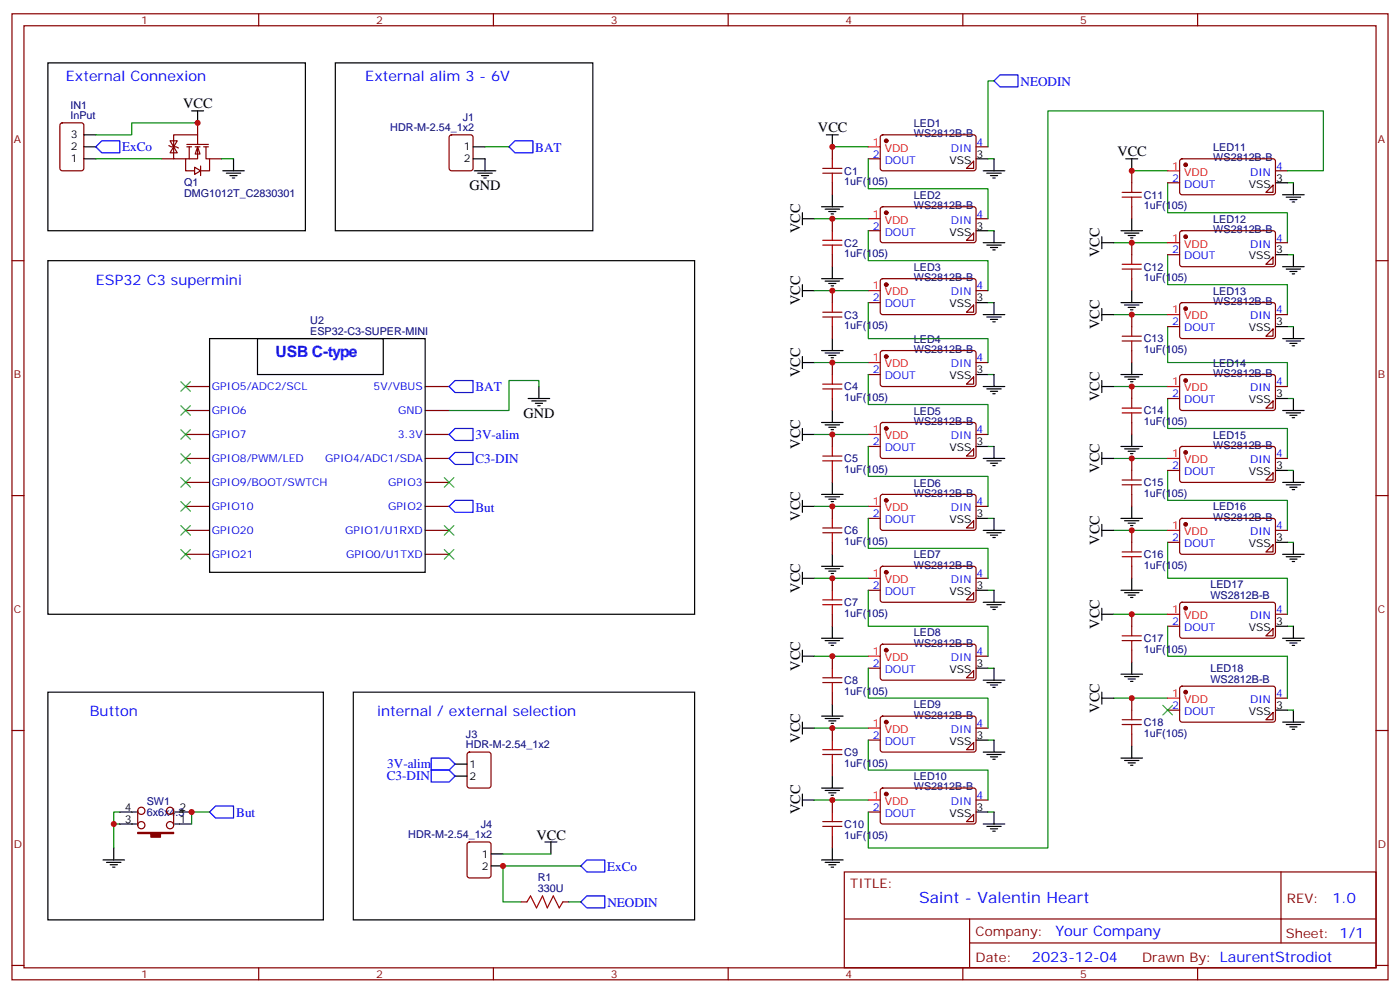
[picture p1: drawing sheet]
<svg xmlns="http://www.w3.org/2000/svg" width="412mm" height="292mm" viewBox="0 0 412 292" stroke-linecap="round" stroke-linejoin="round" font-family="sans-serif">
<g fill="none" stroke="#870000" stroke-width=".35">
<path d="M3.5 4.1h405.4v284.3h-405.4zM7.1 7.6h398.2v277.3h-398.2zM76.2 4.1v3.5M145.3 4.1v3.5M214.5 4.1v3.5M283.6 4.1v3.5M352.8 4.1v3.5M17.9 36.4l.4-.2h5.7l.6 .4 .1 13-.5 .6-5.9 .1-.6-.5-.1-12.9zM259.5 39.9l.5-.2h27.1l.4 .7-.1 9.4-.6 .5-27.1-.1-.4-.6v-9.2zM255.8 46.7h3.5M286.8 47.4v2.2h-2.1zM287.5 43.2h3.5"/>
<path d="M344 53.8h3.5M347.7 46.9l.5-.2 27.1 .1 .4 .6-.1 9.5-.6 .4h-27.1l-.4-.7v-9.2zM375 54.5v2.1h-2.1zM375.7 50.3h3.5M3.5 76.7h3.6M255.8 67.9h3.5M259.5 61.1l.5-.2h27.1l.4 .7-.1 9.4-.6 .4h-27.1l-.4-.7v-9.1zM286.8 68.6v2.1h-2.1zM287.5 64.4h3.5M344 75h3.5M347.7 68.1l.5-.2 27.1 .1 .4 .6-.1 9.5-.6 .4-27.1-.1-.4-.6v-9.2zM372.9 77.8l2.1-2.1v2.1z"/>
<path d="M375.7 71.4h3.5M405.3 76.7h3.6M255.8 89.1h3.5M259.5 82.2l.5-.2 27.1 .1 .4 .6-.1 9.5-.6 .4-27.1-.1-.4-.6v-9.2zM286.8 89.8v2.1h-2.1zM287.5 85.5h3.5M344 96.1h3.5M347.7 89.3l.5-.2h27.1l.4 .7-.1 9.4-.6 .5-27.1-.1-.4-.6v-9.2zM375 96.8v2.2h-2.1zM375.7 92.6h3.5M54.7 113.8h7M125.2 113.8h7.1"/>
<path d="M255.8 110.2h3.5M259.5 103.4l.5-.2h27.1l.4 .7-.1 9.4-.6 .5-27.1-.1-.4-.6v-9.2zM286.8 110.9v2.2h-2.1zM287.5 106.7h3.5M344 117.3h3.5M347.7 110.4l.5-.2 27.1 .1 .4 .6-.1 9.5-.6 .4h-27.1l-.4-.7v-9.2zM375 118v2.1h-2.1zM375.7 113.8h3.5M54.7 120.8h7M54.7 127.9h7M54.7 134.9h7M125.2 120.8h7.1"/>
<path d="M125.2 127.9h7.1M125.2 134.9h7.1M255.8 131.4h3.5M259.5 124.6l.5-.2h27.1l.4 .7-.1 9.4-.6 .4h-27.1l-.4-.7v-9.1zM286.8 132.1v2.1h-2.1zM287.5 127.9h3.5M344 138.5h3.5M347.7 131.6l.5-.2 27.1 .1 .4 .6-.1 9.5-.6 .4-27.1-.1-.4-.6v-9.2zM375 139.2v2.1h-2.1zM375.7 134.9h3.5M3.5 145.9h3.6M54.7 142h7"/>
<path d="M54.7 149h7M54.7 156.1h7M125.2 142h7.1M125.2 149h7.1M125.2 156.1h7.1M255.8 152.6h3.5M259.5 145.7l.5-.2 27.1 .1 .4 .6-.1 9.5-.6 .4-27.1-.1-.4-.6v-9.2zM286.8 153.3v2.1h-2.1zM287.5 149h3.5M344 159.6h3.5M347.7 152.8l.5-.2h27.1l.4 .7-.1 9.4-.6 .5-27.1-.1-.4-.6v-9.2zM375.7 156.1h3.5"/>
<path d="M405.3 145.9h3.6M54.7 163.2h7M125.2 163.2h7.1M255.8 173.7h3.5M259.5 166.9l.5-.2h27.1l.4 .7-.1 9.4-.6 .5-27.1-.1-.4-.6v-9.2zM286.8 174.4v2.2h-2.1zM287.5 170.2h3.5M347.7 177.5l.5-.2h27.1l.4 .7-.1 9.4-.6 .5-27.1-.1-.4-.7v-9.1zM375 160.3v2.2h-2.1zM255.8 196.7h3.5M259.5 189.8l.5-.2 27.1 .1 .4 .6-.1 9.5-.6 .4-27.1-.1-.4-.6v-9.2zM286.8 197.4v2.1h-2.1z"/>
<path d="M287.5 193.1h3.5M344 184.3h3.5M375 185v2.1h-2.1zM375.7 180.8h3.5M3.5 215h3.6M255.8 217.8h3.5M259.5 211l.5-.2h27.1l.4 .7-.1 9.4-.6 .5-27.1-.1-.4-.6v-9.2zM286.8 218.5v2.2h-2.1zM287.5 214.3h3.5M344 209h3.5M347.7 202.2l.5-.2h27.1l.4 .7-.1 9.4-.6 .4h-27.1l-.4-.7v-9.1zM375 209.7v2.1h-2.1z"/>
<path d="M375.7 205.5h3.5M405.3 215h3.6M40.6 238.7v4.2M51.2 238.7v4.2M255.8 239h3.5M259.5 232.2l.5-.2h27.1l.4 .7-.1 9.4-.6 .4h-27.1l-.4-.7v-9.1zM286.8 239.7v2.1h-2.1zM287.5 235.5h3.5M248.7 256.6h156.6v28.3h-156.6zM377.3 256.7v20.8M153.5 265.5h1.7M165.8 265.5h1.8"/>
<path d="M248.7 270.5h156.5M285.6 277.5h119.6M285.6 270.5v14.1M3.5 284.2h3.6M76.2 284.9v3.5M145.3 284.9v3.5M214.5 284.9v3.5M283.6 284.9v3.5M352.8 284.9v3.5M405.3 284.2h3.6"/>
<circle cx="41.6" cy="238.7" r="1.06"/>
<circle cx="50.1" cy="238.7" r="1.06"/>
<circle cx="41.6" cy="242.9" r="1.06"/>
<circle cx="50.1" cy="242.9" r="1.06"/>
</g>
<g fill="none" stroke="#000" stroke-width=".35">
<path d="M14.1 18.5h75.9v49.4h-75.9zM24.7 39.7h3.5M56.4 32.6h3.6M58.2 32.6v3.6M243.4 39.7h3.5M245.2 39.7v3.5M24.7 46.7h3.5M24.7 43.2h3.5M65.6 50.3h6.4M66.7 51h4.2M67.7 51.7h2.1M68.4 52.4h.7"/>
<path d="M68.8 46.7v3.6M245.2 57.3v3.6M287.5 46.7h3.5M289.6 50.3h6.4M290.7 51h4.2M291.7 51.7h2.2M292.5 52.4h.7M292.8 46.7v3.6M331.6 46.7h3.5M333.4 46.7v3.6M375.7 53.8h3.5M377.8 57.3h6.4"/>
<path d="M378.9 58h4.2M379.9 58.7h2.2M380.6 59.4h.8M381 53.8v3.5M14.1 76.7h190.5v104.1h-190.5zM236.4 62.6v3.5M236.4 64.4h3.5M242 60.9h6.4M243.1 61.6h4.2M244.1 62.3h2.1M244.8 63h.7M245.2 78.5v3.5"/>
<path d="M287.5 67.9h3.5M289.6 71.4h6.4M290.7 72.1h4.2M291.7 72.8h2.2M292.5 73.6h.7M292.8 67.9v3.5M324.6 71.4h3.5M324.6 69.7v3.5M330.2 67.9h6.3M331.3 68.6h4.2M332.3 69.3h2.1M333 70h.7"/>
<path d="M333.4 64.4v3.5M375.7 75h3.5M377.8 78.5h6.4M378.9 79.2h4.2M379.9 79.9h2.2M381 75v3.5M61.7 99.7h63.5v68.8h-63.5zM75.8 99.7h37.1v10.5h-37.1zM236.4 83.8v3.5M236.4 85.5h3.5M242 82h6.4M243.1 82.7h4.2"/>
<path d="M244.1 83.4h2.1M244.8 84.1h.7M245.2 99.7v3.5M287.5 89.1h3.5M289.6 92.6h6.4M290.7 93.3h4.2M291.7 94h2.2M292.5 94.7h.7M292.8 89.1v3.5M324.6 92.6h3.5M324.6 90.8v3.6M330.2 89.1h6.3"/>
<path d="M331.3 89.8h4.2M332.3 90.5h2.1M333 91.2h.7M333.4 85.5v3.6M375.7 96.1h3.5M377.8 99.7h6.4M380.6 80.6h.8M381 96.1v3.6M155.6 117.3h6.3M156.6 118h4.3M157.7 118.7h2.1M158.4 119.4h.7"/>
<path d="M158.7 113.8v3.5M236.4 105v3.5M236.4 106.7h3.5M242 103.2h6.4M243.1 103.9h4.2M244.1 104.6h2.1M244.8 105.3h.7M287.5 110.2h3.5M289.6 113.8h6.4M290.7 114.5h4.2M291.7 115.2h2.2M292.5 115.9h.7"/>
<path d="M292.8 110.2v3.6M324.6 113.8h3.5M324.6 112v3.5M330.2 110.2h6.3M331.3 110.9h4.2M332.3 111.7h2.1M333 112.4h.7M333.4 106.7v3.5M375.7 117.3h3.5M378.9 100.4h4.2M379.9 101.1h2.2M380.6 101.8h.8"/>
<path d="M381 117.3v3.5M236.4 126.1v3.5M236.4 127.9h3.5M242 124.4h6.4M243.1 125.1h4.2M244.1 125.8h2.1M244.8 126.5h.7M245.2 120.8v3.6M287.5 131.4h3.5M289.6 134.9h6.4M290.7 135.6h4.2M291.7 136.3h2.2"/>
<path d="M292.5 137.1h.7M292.8 131.4v3.5M324.6 134.9h3.5M324.6 133.2v3.5M330.2 131.4h6.3M331.3 132.1h4.2M332.3 132.8h2.1M333 133.5h.7M333.4 127.9v3.5M375.7 138.5h3.5M377.8 120.8h6.4M378.9 121.5h4.2"/>
<path d="M379.9 122.2h2.2M380.6 122.9h.8M381 138.5v3.5M236.4 147.3v3.5M236.4 149h3.5M242 145.5h6.4M243.1 146.2h4.2M244.1 146.9h2.1M244.8 147.6h.7M245.2 142v3.5M287.5 152.6h3.5M289.6 156.1h6.4"/>
<path d="M290.7 156.8h4.2M291.7 157.5h2.2M292.5 158.2h.7M292.8 152.6v3.5M324.6 156.1h3.5M324.6 154.3v3.6M330.2 152.6h6.3M331.3 153.3h4.2M332.3 154h2.1M333 154.7h.7M333.4 149v3.6M375.7 159.6h3.5"/>
<path d="M377.8 142h6.4M378.9 142.7h4.2M379.9 143.4h2.2M380.6 144.1h.8M381 159.6v3.6M236.4 168.5v3.5M236.4 170.2h3.5M242 166.7h6.4M243.1 167.4h4.2M244.1 168.1h2.1M244.8 168.8h.7M245.2 163.2v3.5"/>
<path d="M287.5 173.7h3.5M289.6 177.3h6.4M290.7 178h4.2M291.7 178.7h2.2M292.5 179.4h.7M292.8 173.7v3.6M324.6 179v3.6M330.2 173.7h6.3M331.3 174.4h4.2M332.3 175.2h2.1M333 175.9h.7M333.4 170.2v3.5"/>
<path d="M377.8 163.2h6.4M378.9 163.9h4.2M379.9 164.6h2.2M380.6 165.3h.8M236.4 191.4v3.5M236.4 193.1h3.5M242 187.9h6.4M243.1 188.6h4.2M244.1 189.3h2.1M244.8 190h.7M245.2 184.3v3.6M287.5 196.7h3.5"/>
<path d="M292.8 196.7v3.5M324.6 180.8h3.5M330.2 198.4h6.3M331.3 199.1h4.2M332.3 199.8h2.1M333.4 194.9v3.5M375.7 184.3h3.5M377.8 187.9h6.4M378.9 188.6h4.2M379.9 189.3h2.2M380.6 190h.8M381 184.3v3.6"/>
<path d="M14.1 203.7h81.1v67.1h-81.1zM236.4 212.5v3.6M236.4 214.3h3.5M242 210.8h6.4M243.1 211.5h4.2M244.1 212.2h2.1M244.8 212.9h.7M245.2 207.3v3.5M287.5 217.8h3.5M289.6 200.2h6.4M290.7 200.9h4.2M291.7 201.6h2.2"/>
<path d="M292.5 202.3h.7M292.8 217.8v3.6M324.6 203.7v3.6M324.6 205.5h3.5M333 200.6h.7M333.4 219.6v3.5M375.7 209h3.5M377.8 212.5h6.4M378.9 213.3h4.2M379.9 214h2.2M380.6 214.7h.8M381 209v3.5"/>
<path d="M35.3 239h4.9M51.5 239h4.9M236.4 235.5h3.5M236.4 233.7v3.5M242 232h6.4M243.1 232.7h4.2M244.1 233.4h2.1M244.8 234.1h.7M245.2 228.4v3.6M287.5 239h3.5M289.6 221.4h6.4M290.7 222.1h4.2"/>
<path d="M291.7 222.8h2.2M292.5 223.5h.7M292.8 239v3.5M330.2 223.1h6.3M331.3 223.8h4.2M332.3 224.5h2.1M333 225.2h.7M30.3 253.1h6.4M31.4 253.8h4.2M32.5 254.5h2.1M33.2 255.2h.7M33.5 249.6v3.5"/>
<path d="M35.3 242.5h4.9M51.5 242.5h4.9M242 253.1h6.4M243.1 253.8h4.2M244.1 254.5h2.1M244.8 255.2h.7M245.2 249.6v3.5M289.6 242.5h6.4M290.7 243.2h4.2M291.7 243.9h2.2M292.5 244.7h.7"/>
</g>
<g fill="none" stroke="#f00" stroke-width=".35">
<path d="M255.8 43.2h3.5M344 50.3h3.5M255.8 64.4h3.5M344 71.4h3.5M255.8 85.5h3.5M344 92.6h3.5M255.8 106.7h3.5M344 113.8h3.5M255.8 127.9h3.5M344 134.9h3.5M255.8 149h3.5M344 156.1h3.5"/>
<path d="M255.8 170.2h3.5M255.8 193.1h3.5M344 180.8h3.5M255.8 214.3h3.5M344 205.5h3.5M255.8 235.5h3.5"/>
</g>
<g fill="#870000" stroke="#870000" stroke-width=".35">
<path d="M40.6 245h10.6v.4h-3.9v1h-2.9v-1h-3.8z"/>
<circle cx="261.1" cy="233.7" r=".53"/>
<circle cx="261.1" cy="212.5" r=".53"/>
<circle cx="261.1" cy="191.4" r=".53"/>
<circle cx="261.1" cy="168.5" r=".53"/>
<circle cx="261.1" cy="147.3" r=".53"/>
<circle cx="261.1" cy="126.1" r=".53"/>
<circle cx="261.1" cy="105" r=".53"/>
<circle cx="261.1" cy="83.8" r=".53"/>
<circle cx="261.1" cy="62.6" r=".53"/>
<circle cx="261.1" cy="41.5" r=".53"/>
<circle cx="349.2" cy="48.5" r=".53"/>
<circle cx="349.2" cy="69.7" r=".53"/>
<circle cx="349.2" cy="90.8" r=".53"/>
<circle cx="349.2" cy="112" r=".53"/>
<circle cx="349.2" cy="133.2" r=".53"/>
<circle cx="349.2" cy="154.3" r=".53"/>
<circle cx="349.2" cy="179" r=".53"/>
<circle cx="349.2" cy="203.7" r=".53"/>
</g>
<g fill="none" stroke="#008700" stroke-width=".35">
<path d="M292.8 23.8h-1.8v19.4M245.2 43.2h10.6M255.8 46.7v8.9h35.2v8.8M291 46.7h1.8M333.4 50.3h10.6M344 53.8v8.8h35.2v8.8M379.2 50.3h10.6v-17.7h-81.1v217h-52.9v-10.6M379.2 53.8h1.8M239.9 64.4h15.9M255.8 67.9v8.8h35.2v8.8M291 67.9h1.8M328.1 71.4h15.9"/>
<path d="M344 75v8.8h35.2v8.8M379.2 75h1.8M239.9 85.5h15.9M255.8 89.1v10.6h35.2v7M291 89.1h1.8M328.1 92.6h15.9M344 96.1v10.6h35.2v7.1M379.2 96.1h1.8M158.7 113.8v-1.8h-8.8v8.8h-17.6M239.9 106.7h15.9M255.8 110.2v8.9h35.2v8.8M291 110.2h1.8"/>
<path d="M328.1 113.8h15.9M344 117.3v8.8h35.2v8.8M379.2 117.3h1.8M239.9 127.9h15.9M255.8 131.4v8.8h35.2v8.8M291 131.4h1.8M328.1 134.9h15.9M344 138.5v8.8h35.2v8.8M379.2 138.5h1.8M239.9 149h15.9M255.8 152.6v8.8h35.2v8.8M291 152.6h1.8"/>
<path d="M328.1 156.1h15.9M344 159.6v10.6h35.2v10.6M379.2 159.6h1.8M239.9 170.2h15.9M255.8 173.7v10.6h35.2v8.8M291 173.7h1.8M239.9 193.1h15.9M255.8 196.7v8.8h35.2v8.8M291 196.7h1.8M328.1 180.8h15.9M344 184.3v8.8h35.2v12.4M379.2 184.3h1.8"/>
<path d="M239.9 214.3h15.9M255.8 217.8v8.9h35.2v8.8M291 217.8h1.8M328.1 205.5h15.9M379.2 209h1.8M35.3 239h-1.8v3.5M61.7 239h-5.3v3.5M239.9 235.5h15.9M291 239h1.8M35.3 242.5h-1.8v7.1M148.2 254.9h22.9"/>
</g>
<path d="M294.6 22h5.3v3.6h-5.3l-1.8-1.8zM30 41.5h5.3v3.5h-5.3l-1.8-1.8zM132.3 113.8l1.8-1.8h5.2v3.5h-5.2zM132.3 149l1.8-1.7h5.2v3.5h-5.2zM61.7 239l1.8-1.8h5.3v3.6h-5.3zM171.1 254.9l1.8-1.8h5.3v3.5h-5.3zM171.1 265.5l1.8-1.8h5.3v3.5h-5.3z" fill="none" stroke="#00f" stroke-width=".35"/>
<path d="M155.2 265.5l1.1-1.8 1.7 3.5 1.8-3.5 1.4 3.5 1.8-3.5 1.7 3.5 1.1-1.7" fill="none" stroke="#a10000" stroke-width=".35"/>
<g fill="none" stroke="#3c3" stroke-width=".35">
<path d="M53.3 112.4l2.8 2.8M53.3 119.4l2.8 2.8M56.1 112.4l-2.8 2.8M56.1 119.4l-2.8 2.8M53.3 126.5l2.8 2.8M53.3 133.5l2.8 2.8M56.1 126.5l-2.8 2.8M56.1 133.5l-2.8 2.8M53.3 140.6l2.8 2.8M53.3 147.6l2.8 2.9M53.3 154.7l2.8 2.8M56.1 140.6l-2.8 2.8"/>
<path d="M56.1 147.6l-2.8 2.9M56.1 154.7l-2.8 2.8M130.9 140.6l2.8 2.8M130.9 154.7l2.8 2.8M133.7 140.6l-2.8 2.8M133.7 154.7l-2.8 2.8M53.3 161.7l2.8 2.9M56.1 161.7l-2.8 2.9M130.9 161.7l2.8 2.9M133.7 161.7l-2.8 2.9M342.5 207.6l2.9 2.8M345.4 207.6l-2.9 2.8"/>
</g>
<g fill="#fff" stroke="#870000" stroke-width=".35">
<path d="M51.2 43.2l1 1.8h-2.1z"/>
<path d="M50.1 41.5h2.1l-1 1.7z"/>
</g>
<g fill="none" stroke="#870000" stroke-width=".35">
<path d="M58.2 36.2v3.5M47.6 46.7h3.6M49.7 42.9l.7 .3h1.5l.7 .4M55 42.5h6.4M55 43.2h1.4M55.7 43.2v3.5M57.5 43.2h1.4M58.2 43.2l.7 2.1h-1.4zM58.2 43.2v3.5h-3.5v3.6h2.4M58.2 42.5v-2.8h-7v7h3.5M60 43.2h1.4M60.7 43.2v3.5h1v3.6h-2.4"/>
<path d="M61.7 46.7h3.6"/>
</g>
<path d="M57.3 49.2l1.8 1.1-1.8 1z" fill="#fff" stroke="#870000" stroke-width=".35"/>
<g fill="none" stroke="#870000" stroke-width=".35">
<path d="M132.5 39.9l.5-.2h5.6l.7 .4v9.5l-.4 .6-5.9 .1-.7-.5v-9.4zM59.1 48.9v2.8M245.2 43.2v3.5M245.2 53.8v3.5M333.4 50.3v3.5M245.2 64.4v3.5M245.2 75v3.5M333.4 60.9v3.5M333.4 71.4v3.6M245.2 85.5v3.6M245.2 96.1v3.6M333.4 82v3.5"/>
<path d="M333.4 92.6v3.5M245.2 106.7v3.5M245.2 117.3v3.5M333.4 103.2v3.5M333.4 113.8v3.5M245.2 127.9v3.5M245.2 138.5v3.5M333.4 124.4v3.5M333.4 134.9v3.6M245.2 149v3.6M245.2 159.6v3.6M333.4 145.5v3.5"/>
<path d="M333.4 156.1v3.5M245.2 170.2v3.5M333.4 166.7v3.5M245.2 180.8v3.5M245.2 193.1v3.6M333.4 180.8v3.5M333.4 191.4v3.5M245.2 203.7v3.6M245.2 214.3v3.5M333.4 205.5v3.5M333.4 216.1v3.5M137.8 221.6l.5-.2h5.6l.7 .4v9.4l-.4 .7-5.9 .1-.7-.5v-9.4z"/>
<path d="M245.2 224.9v3.5M245.2 235.5v3.5M137.8 248l.5-.2h5.6l.7 .5v9.4l-.4 .7h-5.9l-.7-.5v-9.4zM245.2 246.1v3.5"/>
</g>
<g fill="none" stroke="#000" stroke-width=".35">
<path d="M98.8 18.5h75.8v49.4h-75.8zM139.3 43.2h3.6M139.3 46.7h3.6v3.6M139.7 50.3h6.3M140.8 51h4.2M141.8 51.7h2.1M142.5 52.4h.7M104.1 203.7h100.5v67.1h-100.5zM134.1 224.9h3.5M134.1 228.4h3.5M144.6 251.4h3.6M144.6 254.9h3.6"/>
<path d="M160.5 247.8h3.5M162.3 247.8v3.6"/>
</g>
<path d="M58.2 36.2h-19.4v3.5h-10.6M28.2 46.7h19.4M65.3 46.7h3.5M142.9 43.2h7M148.2 254.9v10.6h5.3M148.2 251.4h14.1M167.6 265.5h3.5" fill="none" stroke="#008700" stroke-width=".35"/>
<path d="M151.7 41.5h5.3v3.5h-5.3l-1.8-1.8zM132.3 127.9l1.8-1.8h5.2v3.5h-5.2zM132.3 134.9l1.8-1.7h5.2v3.5h-5.2zM127 223.1h5.3l1.8 1.8-1.8 1.8h-5.3zM127 226.7h5.3l1.8 1.7-1.8 1.8h-5.3z" fill="none" stroke="#00f" stroke-width=".35"/>
<g fill="none" stroke="#a10000" stroke-width=".35">
<path d="M242.4 51h5.6M242.4 49.6h5.6M245.2 46.7v2.9M245.2 51v2.8M330.6 58h5.6M330.6 56.6h5.6M333.4 53.8v2.8M333.4 58v2.9M242.4 72.1h5.6M242.4 70.7h5.6M245.2 67.9v2.8M245.2 72.1v2.9"/>
<path d="M330.6 79.2h5.6M330.6 77.8h5.6M333.4 75v2.8M333.4 79.2v2.8M242.4 93.3h5.6M242.4 91.9h5.6M245.2 89.1v2.8M245.2 93.3v2.8M330.6 99h5.6M333.4 96.1v2.9M242.4 114.5h5.6M242.4 113.1h5.6"/>
<path d="M245.2 110.2v2.9M245.2 114.5v2.8M330.6 100.4h5.6M333.4 100.4v2.8M333.4 117.3v2.8M242.4 135.6h5.6M242.4 134.2h5.6M245.2 131.4v2.8M245.2 135.6v2.9M330.6 121.5h5.6M330.6 120.1h5.6M333.4 121.5v2.9"/>
<path d="M333.4 138.5v2.8M242.4 156.8h5.6M242.4 155.4h5.6M245.2 152.6v2.8M245.2 156.8v2.8M330.6 142.7h5.6M330.6 141.3h5.6M333.4 142.7v2.8M333.4 159.6v2.9M242.4 178h5.6M242.4 176.6h5.6M245.2 173.7v2.9"/>
<path d="M245.2 178v2.8M330.6 163.9h5.6M330.6 162.5h5.6M333.4 163.9v2.8M242.4 199.5h5.6M245.2 196.7v2.8M330.6 188.6h5.6M330.6 187.1h5.6M333.4 184.3v2.8M333.4 188.6v2.8M242.4 200.9h5.6M245.2 200.9v2.8"/>
<path d="M245.2 217.8v2.9M330.6 213.3h5.6M330.6 211.8h5.6M333.4 209v2.8M333.4 213.3v2.8M242.4 222.1h5.6M242.4 220.7h5.6M245.2 222.1v2.8M245.2 239v2.8M242.4 243.2h5.6M242.4 241.8h5.6M245.2 243.2v2.9"/>
</g>
<g fill="#c00">
<circle cx="33.5" cy="242.5" r=".88"/>
<circle cx="56.4" cy="239" r=".88"/>
<circle cx="58.2" cy="36.2" r=".88"/>
<circle cx="148.2" cy="254.9" r=".88"/>
<circle cx="245.2" cy="43.2" r=".88"/>
<circle cx="245.2" cy="64.4" r=".88"/>
<circle cx="245.2" cy="85.5" r=".88"/>
<circle cx="245.2" cy="106.7" r=".88"/>
<circle cx="245.2" cy="127.9" r=".88"/>
<circle cx="245.2" cy="149" r=".88"/>
<circle cx="245.2" cy="170.2" r=".88"/>
<circle cx="245.2" cy="193.1" r=".88"/>
<circle cx="245.2" cy="214.3" r=".88"/>
<circle cx="245.2" cy="235.5" r=".88"/>
<circle cx="333.4" cy="50.3" r=".88"/>
<circle cx="333.4" cy="71.4" r=".88"/>
<circle cx="333.4" cy="92.6" r=".88"/>
<circle cx="333.4" cy="113.8" r=".88"/>
<circle cx="333.4" cy="134.9" r=".88"/>
<circle cx="333.4" cy="156.1" r=".88"/>
<circle cx="333.4" cy="180.8" r=".88"/>
<circle cx="333.4" cy="205.5" r=".88"/>
</g>
<g font-size="4.6" fill="#00f">
<text x="81.1" y="105">USB C-type</text>
<text x="270.8" y="265.7">Saint - Valentin Heart</text>
</g>
<g font-size="4.2" fill="#00f">
<text x="19.4" y="23.8">External Connexion</text>
<text x="107.6" y="23.8">External alim 3 - 6V</text>
<text x="28.2" y="83.8">ESP32 C3 supermini</text>
<text x="26.5" y="210.8">Button</text>
<text x="111.1" y="210.8">internal / external selection</text>
<text x="392.5" y="265.9">1.0</text>
<text x="310.9" y="275.5">Your Company</text>
<text x="304" y="283.3">2023-12-04</text>
</g>
<g font-size="4.2">
<text x="54" y="31.9">VCC</text>
<text x="240.9" y="39">VCC</text>
<text x="329.1" y="46">VCC</text>
<text x="138.3" y="55.9">GND</text>
<text x="235.7" y="68.6" transform="rotate(-90 235.7 68.6)">VCC</text>
<text x="323.9" y="75.7" transform="rotate(-90 323.9 75.7)">VCC</text>
<text x="235.7" y="89.8" transform="rotate(-90 235.7 89.8)">VCC</text>
<text x="323.9" y="96.8" transform="rotate(-90 323.9 96.8)">VCC</text>
<text x="235.7" y="111" transform="rotate(-90 235.7 111)">VCC</text>
<text x="323.9" y="118" transform="rotate(-90 323.9 118)">VCC</text>
<text x="154.2" y="122.9">GND</text>
<text x="235.7" y="132.1" transform="rotate(-90 235.7 132.1)">VCC</text>
<text x="323.9" y="139.2" transform="rotate(-90 323.9 139.2)">VCC</text>
<text x="235.7" y="153.3" transform="rotate(-90 235.7 153.3)">VCC</text>
<text x="323.9" y="160.3" transform="rotate(-90 323.9 160.3)">VCC</text>
<text x="235.7" y="174.5" transform="rotate(-90 235.7 174.5)">VCC</text>
<text x="323.9" y="185" transform="rotate(-90 323.9 185)">VCC</text>
<text x="235.7" y="197.4" transform="rotate(-90 235.7 197.4)">VCC</text>
<text x="323.9" y="209.7" transform="rotate(-90 323.9 209.7)">VCC</text>
<text x="235.7" y="218.5" transform="rotate(-90 235.7 218.5)">VCC</text>
<text x="235.7" y="239.7" transform="rotate(-90 235.7 239.7)">VCC</text>
<text x="158" y="247.1">VCC</text>
</g>
<g font-size="3.9" fill="#00f">
<text x="300.6" y="25.3">NEODIN</text>
<text x="36" y="44.4">ExCo</text>
<text x="157.7" y="44.7">BAT</text>
<text x="140.1" y="115.2">BAT</text>
<text x="140.1" y="129.3">3V-alim</text>
<text x="140.1" y="136.4">C3-DIN</text>
<text x="140.1" y="150.6">But</text>
<text x="114.1" y="226.2">3V-alim</text>
<text x="114" y="229.7">C3-DIN</text>
<text x="69.6" y="240.4">But</text>
<text x="178.9" y="256.4">ExCo</text>
<text x="178.9" y="266.9">NEODIN</text>
</g>
<g font-size="3.9" fill="#800">
<text x="250.5" y="261.2">TITLE:</text>
<text x="379.1" y="265.9">REV:</text>
<text x="287.4" y="275.4">Company:</text>
<text x="378.7" y="276">Sheet: 1/1</text>
<text x="287.4" y="283.1">Date:</text>
<text x="336.4" y="283.2">Drawn By: LaurentStrodiot</text>
</g>
<g font-size="3.2" fill="#800">
<text x="41.6" y="7.1">1</text>
<text x="110.8" y="7.1">2</text>
<text x="179.9" y="7.1">3</text>
<text x="249.1" y="7.1">4</text>
<text x="318.2" y="7.1">5</text>
<text x="4.1" y="42.2">A</text>
<text x="405.9" y="42.2">A</text>
<text x="4.1" y="111.3">B</text>
<text x="405.9" y="111.3">B</text>
<text x="4.1" y="180.4">C</text>
<text x="405.9" y="180.4">C</text>
<text x="4.1" y="249.6">D</text>
<text x="405.9" y="249.6">D</text>
<text x="41.6" y="287.9">1</text>
<text x="110.8" y="287.9">2</text>
<text x="179.9" y="287.9">3</text>
<text x="249.1" y="287.9">4</text>
<text x="318.2" y="287.9">5</text>
</g>
<g font-size="3.2" fill="#000080">
<text x="20.7" y="35.1">InPut</text>
<text x="20.7" y="32">IN1</text>
<text x="136.3" y="35.6">J1</text>
<text x="115" y="38.6">HDR-M-2.54_1x2</text>
<text x="269.2" y="40.4">WS2812B-B</text>
<text x="269.2" y="37.4">LED1</text>
<text x="357.4" y="47.4">WS2812B-B</text>
<text x="357.4" y="44.4">LED11</text>
<text x="248.7" y="51.4">C1</text>
<text x="54.3" y="58.1">DMG1012T_C2830301</text>
<text x="54.3" y="54.8">Q1</text>
<text x="248.7" y="54.6">1uF(105)</text>
<text x="269.2" y="58.5">LED2</text>
<text x="336.9" y="58.5">C11</text>
<text x="269.2" y="61.6">WS2812B-B</text>
<text x="336.9" y="61.6">1uF(105)</text>
<text x="357.4" y="65.6">LED12</text>
<text x="357.4" y="68.6">WS2812B-B</text>
<text x="248.7" y="75.7">1uF(105)</text>
<text x="248.7" y="72.6">C2</text>
<text x="269.2" y="82.7">WS2812B-B</text>
<text x="269.2" y="79.7">LED3</text>
<text x="336.9" y="82.8">1uF(105)</text>
<text x="336.9" y="79.6">C12</text>
<text x="357.4" y="89.8">WS2812B-B</text>
<text x="357.4" y="86.8">LED13</text>
<text x="91.4" y="95.4">U2</text>
<text x="248.7" y="93.8">C3</text>
<text x="91.4" y="98.6">ESP32-C3-SUPER-MINI</text>
<text x="248.7" y="96.9">1uF(105)</text>
<text x="269.2" y="100.9">LED4</text>
<text x="336.9" y="100.8">C13</text>
<text x="269.2" y="103.9">WS2812B-B</text>
<text x="336.9" y="104">1uF(105)</text>
<text x="357.4" y="107.9">LED14</text>
<text x="357.4" y="110.9">WS2812B-B</text>
<text x="248.7" y="118.1">1uF(105)</text>
<text x="248.7" y="114.9">C4</text>
<text x="269.2" y="125.1">WS2812B-B</text>
<text x="269.2" y="122">LED5</text>
<text x="336.9" y="125.1">1uF(105)</text>
<text x="336.9" y="122">C14</text>
<text x="357.4" y="129.1">LED15</text>
<text x="248.7" y="136.1">C5</text>
<text x="357.4" y="132.1">WS2812B-B</text>
<text x="248.7" y="139.2">1uF(105)</text>
<text x="269.2" y="143.2">LED6</text>
<text x="336.9" y="143.1">C15</text>
<text x="269.2" y="146.2">WS2812B-B</text>
<text x="336.9" y="146.3">1uF(105)</text>
<text x="357.4" y="153.3">WS2812B-B</text>
<text x="357.4" y="150.3">LED16</text>
<text x="248.7" y="160.4">1uF(105)</text>
<text x="248.7" y="157.3">C6</text>
<text x="269.2" y="167.4">WS2812B-B</text>
<text x="269.2" y="164.4">LED7</text>
<text x="336.9" y="167.5">1uF(105)</text>
<text x="336.9" y="164.3">C16</text>
<text x="356.6" y="173">LED17</text>
<text x="248.7" y="178.4">C7</text>
<text x="356.6" y="176.2">WS2812B-B</text>
<text x="248.7" y="181.6">1uF(105)</text>
<text x="269.2" y="190.3">WS2812B-B</text>
<text x="269.2" y="187.3">LED8</text>
<text x="336.9" y="189">C17</text>
<text x="336.9" y="192.2">1uF(105)</text>
<text x="356.6" y="197.7">LED18</text>
<text x="248.7" y="201.3">C8</text>
<text x="356.6" y="200.9">WS2812B-B</text>
<text x="248.7" y="204.5">1uF(105)</text>
<text x="269.2" y="208.5">LED9</text>
<text x="269.2" y="211.5">WS2812B-B</text>
<text x="336.9" y="213.7">C18</text>
<text x="137.3" y="220.3">HDR-M-2.54_1x2</text>
<text x="137.3" y="217.3">J3</text>
<text x="336.9" y="216.8">1uF(105)</text>
<text x="248.7" y="225.7">1uF(105)</text>
<text x="248.7" y="222.5">C9</text>
<text x="269.2" y="232.6">WS2812B-B</text>
<text x="269.2" y="229.6">LED10</text>
<text x="43.2" y="236.9">SW1</text>
<text x="43.2" y="240.1">6x6x4.3</text>
<text x="141.6" y="243.7">J4</text>
<text x="248.7" y="243.7">C10</text>
<text x="120.3" y="246.8">HDR-M-2.54_1x2</text>
<text x="248.7" y="246.8">1uF(105)</text>
<text x="158.4" y="262.6">330U</text>
<text x="158.4" y="259.4">R1</text>
</g>
<g font-size="3.2">
<text x="20.9" y="40.7">3</text>
<text x="20.9" y="47.8">1</text>
<text x="20.9" y="44.3">2</text>
<text x="136.6" y="44.3">1</text>
<text x="136.6" y="47.8">2</text>
<text x="287.7" y="46.4">3</text>
<text x="279.7" y="48.2">VSS</text>
<text x="375.9" y="53.4">3</text>
<text x="367.9" y="55.2">VSS</text>
<text x="279.7" y="69.3">VSS</text>
<text x="287.7" y="67.6">3</text>
<text x="367.9" y="76.4">VSS</text>
<text x="375.9" y="74.6">3</text>
<text x="287.7" y="88.7">3</text>
<text x="279.7" y="90.5">VSS</text>
<text x="375.9" y="95.8">3</text>
<text x="367.9" y="97.5">VSS</text>
<text x="279.7" y="111.7">VSS</text>
<text x="287.7" y="109.9">3</text>
<text x="367.9" y="118.7">VSS</text>
<text x="375.9" y="116.9">3</text>
<text x="287.7" y="131.1">3</text>
<text x="279.7" y="132.8">VSS</text>
<text x="367.9" y="139.9">VSS</text>
<text x="375.9" y="138.1">3</text>
<text x="279.7" y="154">VSS</text>
<text x="287.7" y="152.2">3</text>
<text x="367.9" y="161">VSS</text>
<text x="375.9" y="159.3">3</text>
<text x="287.7" y="173.4">3</text>
<text x="279.7" y="175.2">VSS</text>
<text x="367.9" y="185.7">VSS</text>
<text x="375.9" y="184">3</text>
<text x="287.7" y="196.3">3</text>
<text x="279.7" y="198.1">VSS</text>
<text x="375.9" y="208.7">3</text>
<text x="367.9" y="210.4">VSS</text>
<text x="279.7" y="219.3">VSS</text>
<text x="287.7" y="217.5">3</text>
<text x="138.3" y="226">1</text>
<text x="138.3" y="229.5">2</text>
<text x="36.8" y="238.7">4</text>
<text x="52.9" y="238.7">2</text>
<text x="287.7" y="238.7">3</text>
<text x="36.8" y="242.2">3</text>
<text x="52.9" y="242.2">1</text>
<text x="279.7" y="240.4">VSS</text>
<text x="141.9" y="252.4">1</text>
<text x="141.9" y="255.9">2</text>
</g>
<g font-size="3.2" fill="#00f">
<text x="257.1" y="46.4">2</text>
<text x="280.1" y="44.6">DIN</text>
<text x="287.7" y="42.9">4</text>
<text x="260.6" y="48.2">DOUT</text>
<text x="345.3" y="53.4">2</text>
<text x="368.3" y="51.7">DIN</text>
<text x="375.9" y="49.9">4</text>
<text x="348.8" y="55.2">DOUT</text>
<text x="280.1" y="65.8">DIN</text>
<text x="287.7" y="64">4</text>
<text x="257.1" y="67.6">2</text>
<text x="260.6" y="69.3">DOUT</text>
<text x="375.9" y="71.1">4</text>
<text x="345.3" y="74.6">2</text>
<text x="348.8" y="76.4">DOUT</text>
<text x="368.3" y="72.8">DIN</text>
<text x="257.1" y="88.7">2</text>
<text x="280.1" y="87">DIN</text>
<text x="287.7" y="85.2">4</text>
<text x="260.6" y="90.5">DOUT</text>
<text x="345.3" y="95.8">2</text>
<text x="368.3" y="94">DIN</text>
<text x="375.9" y="92.3">4</text>
<text x="348.8" y="97.5">DOUT</text>
<text x="287.7" y="106.4">4</text>
<text x="257.1" y="109.9">2</text>
<text x="260.6" y="111.7">DOUT</text>
<text x="280.1" y="108.1">DIN</text>
<text x="375.9" y="113.4">4</text>
<text x="62.4" y="114.8">GPIO5/ADC2/SCL</text>
<text x="110.1" y="114.8">5V/VBUS</text>
<text x="345.3" y="116.9">2</text>
<text x="348.8" y="118.7">DOUT</text>
<text x="368.3" y="115.2">DIN</text>
<text x="62.4" y="121.9">GPIO6</text>
<text x="117.2" y="121.9">GND</text>
<text x="62.4" y="128.9">GPIO7</text>
<text x="117.2" y="128.9">3.3V</text>
<text x="257.1" y="131.1">2</text>
<text x="280.1" y="129.3">DIN</text>
<text x="287.7" y="127.5">4</text>
<text x="62.4" y="136">GPIO8/PWM/LED</text>
<text x="95.8" y="136">GPIO4/ADC1/SDA</text>
<text x="260.6" y="132.8">DOUT</text>
<text x="368.3" y="136.3">DIN</text>
<text x="375.9" y="134.6">4</text>
<text x="62.4" y="143.1">GPIO9/BOOT/SWTCH</text>
<text x="114.3" y="143.1">GPIO3</text>
<text x="345.3" y="138.1">2</text>
<text x="348.8" y="139.9">DOUT</text>
<text x="287.7" y="148.7">4</text>
<text x="62.4" y="150.1">GPIO10</text>
<text x="114.3" y="150.1">GPIO2</text>
<text x="257.1" y="152.2">2</text>
<text x="260.6" y="154">DOUT</text>
<text x="280.1" y="150.5">DIN</text>
<text x="375.9" y="155.8">4</text>
<text x="62.4" y="157.2">GPIO20</text>
<text x="101.7" y="157.2">GPIO1/U1RXD</text>
<text x="345.3" y="159.3">2</text>
<text x="348.8" y="161">DOUT</text>
<text x="368.3" y="157.5">DIN</text>
<text x="62.4" y="164.2">GPIO21</text>
<text x="102" y="164.2">GPIO0/U1TXD</text>
<text x="257.1" y="173.4">2</text>
<text x="280.1" y="171.6">DIN</text>
<text x="287.7" y="169.9">4</text>
<text x="260.6" y="175.2">DOUT</text>
<text x="345.3" y="184">2</text>
<text x="348.8" y="185.7">DOUT</text>
<text x="368.3" y="182.2">DIN</text>
<text x="375.9" y="180.4">4</text>
<text x="257.1" y="196.3">2</text>
<text x="280.1" y="194.6">DIN</text>
<text x="287.7" y="192.8">4</text>
<text x="260.6" y="198.1">DOUT</text>
<text x="345.3" y="208.7">2</text>
<text x="368.3" y="206.9">DIN</text>
<text x="375.9" y="205.1">4</text>
<text x="280.1" y="215.7">DIN</text>
<text x="287.7" y="214">4</text>
<text x="348.8" y="210.4">DOUT</text>
<text x="257.1" y="217.5">2</text>
<text x="260.6" y="219.3">DOUT</text>
<text x="257.1" y="238.7">2</text>
<text x="280.1" y="236.9">DIN</text>
<text x="287.7" y="235.1">4</text>
<text x="260.6" y="240.4">DOUT</text>
</g>
<g font-size="3.2" fill="#f00">
<text x="257.1" y="42.9">1</text>
<text x="260.6" y="44.6">VDD</text>
<text x="345.3" y="49.9">1</text>
<text x="348.8" y="51.7">VDD</text>
<text x="257.1" y="64">1</text>
<text x="260.6" y="65.8">VDD</text>
<text x="345.3" y="71.1">1</text>
<text x="348.8" y="72.8">VDD</text>
<text x="257.1" y="85.2">1</text>
<text x="260.6" y="87">VDD</text>
<text x="345.3" y="92.3">1</text>
<text x="348.8" y="94">VDD</text>
<text x="257.1" y="106.4">1</text>
<text x="260.6" y="108.1">VDD</text>
<text x="345.3" y="113.4">1</text>
<text x="348.8" y="115.2">VDD</text>
<text x="257.1" y="127.5">1</text>
<text x="260.6" y="129.3">VDD</text>
<text x="345.3" y="134.6">1</text>
<text x="348.8" y="136.3">VDD</text>
<text x="257.1" y="148.7">1</text>
<text x="260.6" y="150.5">VDD</text>
<text x="345.3" y="155.8">1</text>
<text x="348.8" y="157.5">VDD</text>
<text x="257.1" y="169.9">1</text>
<text x="260.6" y="171.6">VDD</text>
<text x="345.3" y="180.4">1</text>
<text x="348.8" y="182.2">VDD</text>
<text x="257.1" y="192.8">1</text>
<text x="260.6" y="194.6">VDD</text>
<text x="345.3" y="205.1">1</text>
<text x="348.8" y="206.9">VDD</text>
<text x="257.1" y="214">1</text>
<text x="260.6" y="215.7">VDD</text>
<text x="257.1" y="235.1">1</text>
<text x="260.6" y="236.9">VDD</text>
</g>
</svg>
